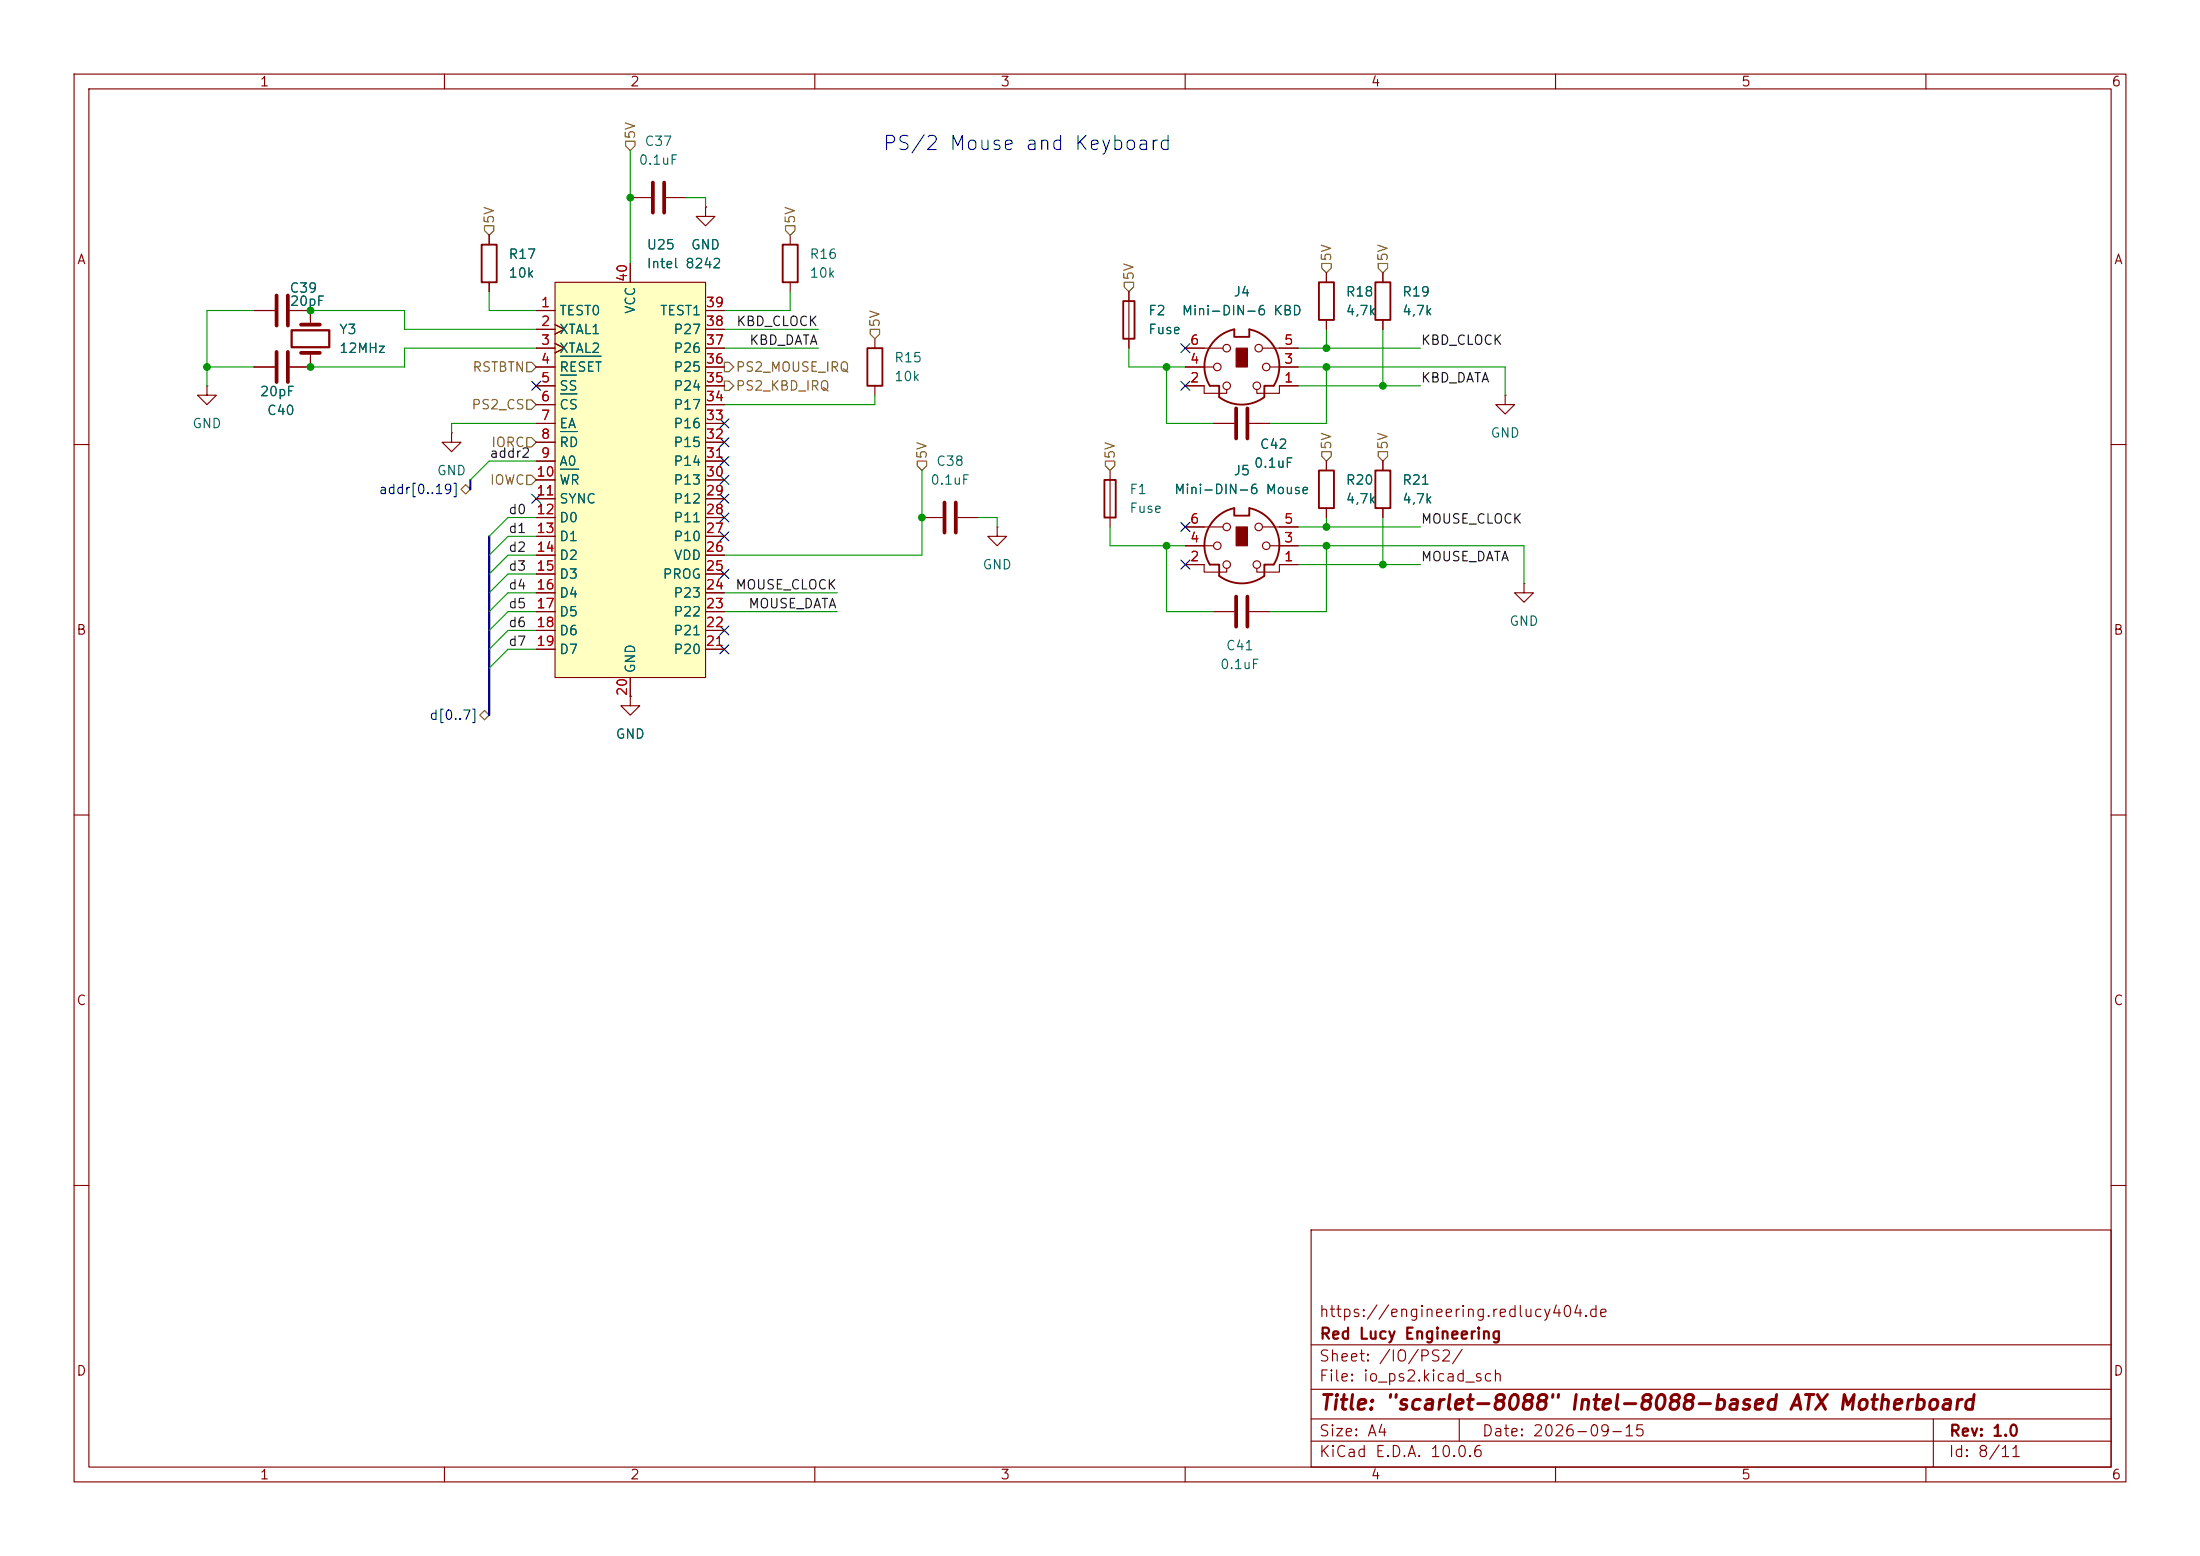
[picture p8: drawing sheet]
<svg xmlns="http://www.w3.org/2000/svg" width="297mm" height="210mm" viewBox="0 0 297 210" stroke-linecap="round" stroke-linejoin="round" font-family="sans-serif">
<g fill="none" stroke="#840000" stroke-width=".15">
<path d="M10 10h277v190h-277zM12 12h273v186h-273zM60 10v2M110 10v2M160 10v2M210 10v2M260 10v2M106.7 31.8v1.2M106.7 38.1v1.3M152.4 39.4v7.6M186.7 36.8v1.3M27.9 52.1v1.2h1.3l-1.3 1.3-1.2-1.3h1.2"/>
<path d="M27.9 52.1h.1M34.3 49.5h2.8M34.3 41.9h2.8M39.1 41.9h2.8v1.9M41.9 47.6v1.9h-2.8M61 58.4v1.3h1.2l-1.2 1.3-1.3-1.3h1.3M61 58.4h.1M160 52.1h2.6v1h3v-.5M160 49.5h3.8M160 47h5.1M163.8 57.2h2.8M168.7 57.2h2.7"/>
<path d="M170.4 47h4.9M171.4 49.5h3.9M175.3 52.1h-2.6v1h-3v-.5M186.7 43.2v1.3M203.2 53.3v1.3h1.3l-1.3 1.3-1.3-1.3h1.3M203.2 53.3h.1M10 60h2M124.5 69.9h2.8M129.3 69.9h2.8M134.6 71.1v1.3h1.3l-1.3 1.3-1.3-1.3h1.3M134.6 71.1h.1M149.9 63.5v7.6"/>
<path d="M160 76.2h2.6v1h3v-.5M160 73.7h3.8M160 71.1h5.1M170.4 71.1h4.9M171.4 73.7h3.9M175.3 76.2h-2.6v1h-3v-.5M179.1 62.2v1.3M179.1 68.6v1.3M186.7 62.2v1.3M186.7 68.6v1.3M205.7 78.7v1.3h1.3l-1.3 1.3-1.2-1.3h1.2M205.7 78.7h.1"/>
<path d="M285 60h2M163.8 82.6h2.8M168.7 82.6h2.7M10 110h2M285 110h2M10 160h2M177 166h108v32h-108zM285 160h2M60 198v2M110 198v2M160 198v2M177 194.5h108"/>
<path d="M177 191.5h108M177 187.5h108M177 181.5h108M197 191.5v3M210 198v2M260 198v2M261 191.5v6.5"/>
<circle cx="164.3" cy="49.5" r=".51"/>
<circle cx="165.6" cy="47" r=".51"/>
<circle cx="165.6" cy="52.1" r=".51"/>
<circle cx="169.7" cy="52.1" r=".51"/>
<circle cx="169.9" cy="47" r=".51"/>
<circle cx="170.9" cy="49.5" r=".51"/>
<circle cx="164.3" cy="73.7" r=".51"/>
<circle cx="165.6" cy="76.2" r=".51"/>
<circle cx="165.6" cy="71.1" r=".51"/>
<circle cx="169.7" cy="76.2" r=".51"/>
<circle cx="169.9" cy="71.1" r=".51"/>
<circle cx="170.9" cy="73.7" r=".51"/>
</g>
<path d="M105.7 33h2v5.1h-2zM185.7 38.1h2v5.1h-2zM151.6 40.6h1.6v5.1h-1.6zM164 46l.6-.6 .8-.5 1.2-.4v1h2.1v-1a5.1 5.1 0 0 1 3.3 7.6h-1.3v1.5a5.1 5.1 0 0 1-6.1 0v-1.5h-1.3a5.1 5.1 0 0 1 .7-6.1zM149.1 64.8h1.5v5.1h-1.5zM164 70.1l.6-.6 .8-.5 1.2-.4v1h2.1v-1a5.1 5.1 0 0 1 3.3 7.6h-1.3v1.5a5.1 5.1 0 0 1-6.1 0v-1.5h-1.3a5.1 5.1 0 0 1 .7-6.1zM178.1 63.5h2v5.1h-2zM185.7 63.5h2v5.1h-2z" fill="none" stroke="#840000" stroke-width=".25"/>
<g fill="#840000" stroke="#840000" stroke-width=".15">
<path d="M166.9 47h1.5v2.5h-1.5z"/>
<path d="M166.9 71.1h1.5v2.6h-1.5z"/>
</g>
<path d="M37.3 39.9v4M38.9 39.9v4M37.3 47.5v4.1M38.9 47.5v4.1M40.6 47.6h2.6M40.6 43.8h2.6M166.9 55.1v4.1M168.4 55.1v4.1M127.5 67.8v4.1M129 67.8v4.1M166.9 80.5v4.1M168.4 80.5v4.1" fill="none" stroke="#840000" stroke-width=".51"/>
<path d="M39.4 44.6h5v2.3h-5z" fill="none" stroke="#840000" stroke-width=".3"/>
<path d="M74.9 38.1h20.3v53.3h-20.3z" fill="#ffffc2"/>
<g fill="none" stroke="#840000" stroke-width=".15">
<path d="M66 31.8v1.2M66 38.1v1.3M74.9 38.1h20.3v53.3h-20.3zM85.1 35.6v2.5M85.1 26.7h2.8M89.9 26.7h2.8M95.2 27.9v1.3h1.3l-1.3 1.3-1.2-1.3h1.2M95.2 27.9h.1M152.4 39.4v1.2M179.1 36.8v1.3M186.7 36.8v1.3M34.3 41.9h2.8"/>
<path d="M34.3 49.5h2.8M39.1 41.9h2.8v1.3M41.9 48.3v1.2h-2.8M72.4 41.9h2.5M72.4 44.5h2.5M72.4 47h2.5M72.4 49.5h2.5M72.4 52.1h2.5M72.4 54.6h2.5M72.4 57.2h2.5M72.4 59.7h2.5M74.9 43.8l1.3 .7-1.3 .6"/>
<path d="M74.9 46.4l1.3 .6-1.3 .6M95.2 41.9h2.6M95.2 44.5h2.6M95.2 47h2.6M95.2 49.5h2.6M95.2 52.1h2.6M95.2 54.6h2.6M95.2 57.2h2.6M95.2 59.7h2.6M118.1 45.7v1.3M118.1 52.1v1.2M152.4 45.7v1.3"/>
<path d="M160 47h2.6M160 49.5h2.6M160 52.1h2.6M163.8 57.2h2.8M168.7 57.2h2.7M172.7 47h2.6M172.7 49.5h2.6M172.7 52.1h2.6M179.1 43.2v1.3M186.7 43.2v1.3M72.4 62.2h2.5M72.4 64.8h2.5"/>
<path d="M72.4 67.3h2.5M72.4 69.9h2.5M72.4 72.4h2.5M72.4 74.9h2.5M72.4 77.5h2.5M95.2 62.2h2.6M95.2 64.8h2.6M95.2 67.3h2.6M95.2 69.9h2.6M95.2 72.4h2.6M95.2 74.9h2.6M95.2 77.5h2.6"/>
<path d="M160 76.2h2.6M160 73.7h2.6M160 71.1h2.6M172.7 76.2h2.6M172.7 73.7h2.6M172.7 71.1h2.6M179.1 62.2v1.3M179.1 68.6v1.3M186.7 62.2v1.3M186.7 68.6v1.3M72.4 80h2.5M72.4 82.6h2.5"/>
<path d="M72.4 85.1h2.5M72.4 87.6h2.5M85.1 94v1.3h1.3l-1.3 1.2-1.3-1.2h1.3M85.1 94h.1M85.1 91.4v2.6M95.2 80h2.6M95.2 82.6h2.6M95.2 85.1h2.6M95.2 87.6h2.6"/>
</g>
<path d="M75.7 48.1h5.5M75.7 50.6h2.1M75.7 53.2h2.2M75.7 58.2h2.3M75.7 63.3h2.4" fill="none" stroke="#006464" stroke-width=".15"/>
<path d="M65 33h2.1v5.1h-2.1zM178.1 38.1h2v5.1h-2zM117.1 47h2v5.1h-2z" fill="none" stroke="#840000" stroke-width=".25"/>
<path d="M88.1 24.6v4.1M89.7 24.6v4.1" fill="none" stroke="#840000" stroke-width=".51"/>
<g fill="none" stroke="#725600" stroke-width=".15">
<path d="M84.5 19.1h1.2v.6l-.6 .6-.6-.6zM65.4 30.5h1.3v.6l-.7 .7-.6-.7zM106 30.5h1.3v.6l-.6 .7-.7-.7zM151.8 38.1h1.2v.6l-.6 .7-.6-.7zM178.4 35.6h1.3v.6l-.6 .6-.7-.6zM186.1 35.6h1.2v.6l-.6 .6-.6-.6zM71.1 54h.7l.6 .6-.6 .6h-.7zM71.1 48.9h.7l.6 .6-.6 .7h-.7zM71.1 59.1h.7l.6 .6-.6 .6h-.7zM97.8 51.4h.6l.7 .7-.7 .6h-.6zM97.8 48.9h.6l.7 .6-.7 .7h-.6zM117.5 44.5h1.2v.6l-.6 .6-.6-.6z"/>
<path d="M62.2 66l.7-.6 .6 .6-.6 .7zM71.1 64.1h.7l.6 .7-.6 .6h-.7zM123.8 62.2h1.3v.7l-.6 .6-.7-.6zM149.2 62.2h1.3v.7l-.6 .6-.7-.6zM178.4 61h1.3v.6l-.6 .6-.7-.6zM186.1 61h1.2v.6l-.6 .6-.6-.6zM64.8 96.5l.6-.6 .6 .6-.6 .7z"/>
</g>
<path d="M63.5 64.8v1.2M66 72.4v24.1" fill="none" stroke="#000084" stroke-width=".3"/>
<g fill="none" stroke="#009600" stroke-width=".15">
<path d="M66 39.4v2.5h6.4M85.1 20.3v15.3M92.7 26.7h2.5v1.2M106.7 39.4v2.5h-8.9M27.9 49.5h6.4M34.3 41.9h-6.4v10.2M41.9 41.9h12.7v2.6h17.8M72.4 47h-17.8v2.5h-12.7M72.4 57.2h-11.4v1.2M97.8 47h12.7M97.8 44.5h12.7M118.1 53.3v1.3h-20.3"/>
<path d="M152.4 47v2.5h7.6M157.5 49.5v7.7h6.3M175.3 49.5h27.9v3.8M175.3 47h16.5M175.3 52.1h16.5M179.1 44.5v2.5M179.1 49.5v7.7h-7.7M186.7 44.5v7.6M72.4 69.9h-3.8l-2.6 2.5M72.4 74.9h-3.8l-2.6 2.6M72.4 77.5h-3.8l-2.6 2.5M72.4 72.4h-3.8l-2.6 2.5"/>
<path d="M72.4 62.2h-6.4l-2.5 2.6M124.5 63.5v11.4h-26.7M132.1 69.9h2.5v1.2M149.9 71.1v2.6h10.1M157.5 73.7v8.9h6.3M175.3 71.1h16.5M175.3 76.2h16.5M175.3 73.7h30.4v5M179.1 69.9v1.2M179.1 73.7v8.9h-7.7M186.7 69.9v6.3M72.4 80h-3.8l-2.6 2.6"/>
<path d="M72.4 85.1h-3.8l-2.6 2.5M72.4 87.6h-3.8l-2.6 2.6M72.4 82.6h-3.8l-2.6 2.5M97.8 80h15.2M97.8 82.6h15.2"/>
</g>
<g fill="none" stroke="#000084" stroke-width=".15">
<path d="M71.8 51.5l1.2 1.2M73 51.5l-1.2 1.2M97.2 56.5l1.2 1.3M97.2 59.1l1.2 1.2M98.4 56.5l-1.2 1.3M98.4 59.1l-1.2 1.2M159.4 51.5l1.2 1.2M159.4 46.4l1.2 1.2M160.6 51.5l-1.2 1.2M160.6 46.4l-1.2 1.2M71.8 66.7l1.2 1.2M73 66.7l-1.2 1.2"/>
<path d="M97.2 69.2l1.2 1.3M97.2 71.8l1.2 1.2M97.2 61.6l1.2 1.2M97.2 66.7l1.2 1.2M97.2 64.2l1.2 1.2M97.2 76.9l1.2 1.2M98.4 69.2l-1.2 1.3M98.4 71.8l-1.2 1.2M98.4 61.6l-1.2 1.2M98.4 66.7l-1.2 1.2M98.4 64.2l-1.2 1.2M98.4 76.9l-1.2 1.2"/>
<path d="M159.4 75.6l1.2 1.2M159.4 70.5l1.2 1.2M160.6 75.6l-1.2 1.2M160.6 70.5l-1.2 1.2M97.2 87l1.2 1.2M97.2 84.5l1.2 1.2M98.4 87l-1.2 1.2M98.4 84.5l-1.2 1.2"/>
</g>
<g fill="#009600" stroke="#009600" stroke-width=".14">
<circle cx="157.5" cy="49.5" r=".46"/>
<circle cx="124.5" cy="69.9" r=".46"/>
<circle cx="157.5" cy="73.7" r=".46"/>
<circle cx="27.9" cy="49.5" r=".46"/>
<circle cx="41.9" cy="49.5" r=".46"/>
<circle cx="41.9" cy="41.9" r=".46"/>
<circle cx="186.7" cy="76.2" r=".46"/>
<circle cx="179.1" cy="73.7" r=".46"/>
<circle cx="179.1" cy="71.1" r=".46"/>
<circle cx="179.1" cy="49.5" r=".46"/>
<circle cx="186.7" cy="52.1" r=".46"/>
<circle cx="179.1" cy="47" r=".46"/>
<circle cx="85.1" cy="26.7" r=".46"/>
</g>
<text font-size="2" fill="#840000" x="178" y="190.8">Title: &quot;scarlet-8088&quot; Intel-8088-based ATX Motherboard</text>
<text font-size="1.9" fill="#0000c2" x="119" y="20.8">PS/2 Mouse and Keyboard</text>
<g font-size="1.5" fill="#840000">
<text x="178" y="178.1">https://engineering.redlucy404.de</text>
<text x="178" y="184.1">Sheet: /IO/PS2/</text>
<text x="178" y="181.1">Red Lucy Engineering</text>
<text x="178" y="186.8">File: io_ps2.kicad_sch</text>
<text x="178" y="197">KiCad E.D.A. 10.0.6</text>
<text x="178" y="194.2">Size: A4</text>
<text x="200" y="194.2">Date: 2026-09-15</text>
<text x="263" y="197">Id: 8/11</text>
<text x="263" y="194.2">Rev: 1.0</text>
</g>
<g font-size="1.3" fill="#840000">
<text x="35" y="12">1</text>
<text x="85" y="12">2</text>
<text x="135" y="12">3</text>
<text x="185" y="12">4</text>
<text x="235" y="12">5</text>
<text x="285" y="12">6</text>
<text x="10.3" y="36">A</text>
<text x="285.3" y="36">A</text>
<text x="10.2" y="86">B</text>
<text x="285.2" y="86">B</text>
<text x="10.2" y="136">C</text>
<text x="285.2" y="136">C</text>
<text x="10.2" y="186">D</text>
<text x="285.2" y="186">D</text>
<text x="35" y="200">1</text>
<text x="85" y="200">2</text>
<text x="135" y="200">3</text>
<text x="185" y="200">4</text>
<text x="235" y="200">5</text>
<text x="285" y="200">6</text>
</g>
<g font-size="1.3" fill="#725600">
<text x="86.1" y="18.9" transform="rotate(-90 86.1 18.9)">5V</text>
<text x="67" y="30.3" transform="rotate(-90 67 30.3)">5V</text>
<text x="107.6" y="30.3" transform="rotate(-90 107.6 30.3)">5V</text>
<text x="180" y="35.4" transform="rotate(-90 180 35.4)">5V</text>
<text x="187.7" y="35.4" transform="rotate(-90 187.7 35.4)">5V</text>
<text x="153.4" y="37.9" transform="rotate(-90 153.4 37.9)">5V</text>
<text x="119.1" y="44.3" transform="rotate(-90 119.1 44.3)">5V</text>
<text x="63.7" y="50.5">RSTBTN</text>
<text x="99.2" y="53">PS2_KBD_IRQ</text>
<text x="99.2" y="50.5">PS2_MOUSE_IRQ</text>
<text x="63.6" y="55.6">PS2_CS</text>
<text x="66" y="65.7">IOWC</text>
<text x="66.2" y="60.7">IORC</text>
<text x="125.4" y="62.1" transform="rotate(-90 125.4 62.1)">5V</text>
<text x="150.8" y="62.1" transform="rotate(-90 150.8 62.1)">5V</text>
<text x="180" y="60.8" transform="rotate(-90 180 60.8)">5V</text>
<text x="187.7" y="60.8" transform="rotate(-90 187.7 60.8)">5V</text>
</g>
<g font-size="1.3" fill="#006464">
<text x="86.1" y="22.6">0.1uF</text>
<text x="86.9" y="20">C37</text>
<text x="68.6" y="35.3">R17</text>
<text x="87.2" y="34">U25</text>
<text x="93.2" y="34">GND</text>
<text x="109.2" y="35.3">R16</text>
<text x="39" y="39.8">C39</text>
<text x="39" y="41.6">20pF</text>
<text x="68.6" y="37.8">10k</text>
<text x="87.2" y="36.5">Intel 8242</text>
<text x="109.2" y="37.8">10k</text>
<text x="166.4" y="40.3">J4</text>
<text x="181.6" y="40.3">R18</text>
<text x="189.2" y="40.3">R19</text>
<text x="45.7" y="45.4">Y3</text>
<text x="45.7" y="48">12MHz</text>
<text x="75.4" y="42.9">TEST0</text>
<text x="75.4" y="45.4">XTAL1</text>
<text x="75.4" y="48">XTAL2</text>
<text x="86.1" y="42.5" transform="rotate(-90 86.1 42.5)">VCC</text>
<text x="89" y="42.9">TEST1</text>
<text x="90.8" y="48">P26</text>
<text x="90.8" y="45.4">P27</text>
<text x="154.9" y="42.9">F2</text>
<text x="154.9" y="45.4">Fuse</text>
<text x="159.5" y="42.9">Mini-DIN-6 KBD</text>
<text x="181.6" y="42.9">4,7k</text>
<text x="189.2" y="42.9">4,7k</text>
<text x="35" y="53.8">20pF</text>
<text x="75.4" y="50.5">RESET</text>
<text x="75.4" y="53">SS</text>
<text x="90.8" y="53">P24</text>
<text x="90.8" y="50.5">P25</text>
<text x="120.6" y="49.2">R15</text>
<text x="120.6" y="51.8">10k</text>
<text x="25.9" y="58.1">GND</text>
<text x="36" y="56.3">C40</text>
<text x="75.4" y="55.6">CS</text>
<text x="75.4" y="58.1">EA</text>
<text x="90.8" y="58.1">P16</text>
<text x="90.8" y="55.6">P17</text>
<text x="201.1" y="59.4">GND</text>
<text x="58.9" y="64.5">GND</text>
<text x="75.4" y="60.7">RD</text>
<text x="75.4" y="63.2">A0</text>
<text x="75.4" y="65.7">WR</text>
<text x="90.8" y="65.7">P13</text>
<text x="90.8" y="63.2">P14</text>
<text x="90.8" y="60.7">P15</text>
<text x="125.5" y="65.7">0.1uF</text>
<text x="126.3" y="63.2">C38</text>
<text x="166.4" y="64.5">J5</text>
<text x="169.2" y="63.4">0.1uF</text>
<text x="170" y="60.9">C42</text>
<text x="181.6" y="65.7">R20</text>
<text x="189.2" y="65.7">R21</text>
<text x="75.4" y="68.3">SYNC</text>
<text x="75.4" y="70.8">D0</text>
<text x="90.8" y="70.8">P11</text>
<text x="90.8" y="68.3">P12</text>
<text x="152.4" y="67">F1</text>
<text x="152.4" y="69.5">Fuse</text>
<text x="158.4" y="67">Mini-DIN-6 Mouse</text>
<text x="181.6" y="68.3">4,7k</text>
<text x="189.2" y="68.3">4,7k</text>
<text x="75.4" y="73.4">D1</text>
<text x="75.4" y="75.9">D2</text>
<text x="90.8" y="73.4">P10</text>
<text x="90.9" y="75.9">VDD</text>
<text x="132.6" y="77.2">GND</text>
<text x="75.4" y="78.4">D3</text>
<text x="75.4" y="81">D4</text>
<text x="75.4" y="83.5">D5</text>
<text x="89.4" y="78.4">PROG</text>
<text x="90.8" y="83.5">P22</text>
<text x="90.8" y="81">P23</text>
<text x="75.4" y="86.1">D6</text>
<text x="75.4" y="88.6">D7</text>
<text x="90.8" y="88.6">P20</text>
<text x="90.8" y="86.1">P21</text>
<text x="165.4" y="88.1">C41</text>
<text x="203.7" y="84.8">GND</text>
<text x="86.1" y="91" transform="rotate(-90 86.1 91)">GND</text>
<text x="164.6" y="90.6">0.1uF</text>
<text x="83" y="100">GND</text>
</g>
<g font-size="1.3" fill="#a90000">
<text x="72.9" y="41.8">1</text>
<text x="85" y="38.2" transform="rotate(-90 85 38.2)">40</text>
<text x="95.2" y="41.8">39</text>
<text x="72.9" y="44.3">2</text>
<text x="72.9" y="46.9">3</text>
<text x="95.2" y="46.9">37</text>
<text x="95.2" y="44.3">38</text>
<text x="160.6" y="46.9">6</text>
<text x="173.3" y="46.9">5</text>
<text x="72.9" y="49.4">4</text>
<text x="72.9" y="51.9">5</text>
<text x="95.2" y="51.9">35</text>
<text x="95.2" y="49.4">36</text>
<text x="160.6" y="51.9">2</text>
<text x="160.6" y="49.4">4</text>
<text x="173.3" y="51.9">1</text>
<text x="173.3" y="49.4">3</text>
<text x="72.9" y="54.5">6</text>
<text x="72.9" y="57">7</text>
<text x="72.9" y="59.6">8</text>
<text x="95.2" y="59.6">32</text>
<text x="95.2" y="57">33</text>
<text x="95.2" y="54.5">34</text>
<text x="72.3" y="64.6">10</text>
<text x="72.9" y="62.1">9</text>
<text x="95.2" y="64.6">30</text>
<text x="95.2" y="62.1">31</text>
<text x="72.3" y="67.2">11</text>
<text x="72.3" y="69.7">12</text>
<text x="95.2" y="69.7">28</text>
<text x="95.2" y="67.2">29</text>
<text x="160.6" y="71">6</text>
<text x="173.3" y="71">5</text>
<text x="72.3" y="72.3">13</text>
<text x="72.3" y="74.8">14</text>
<text x="72.3" y="77.3">15</text>
<text x="95.2" y="77.3">25</text>
<text x="95.2" y="74.8">26</text>
<text x="95.2" y="72.3">27</text>
<text x="160.6" y="76.1">2</text>
<text x="160.6" y="73.5">4</text>
<text x="173.3" y="76.1">1</text>
<text x="173.3" y="73.5">3</text>
<text x="72.3" y="79.9">16</text>
<text x="72.3" y="82.4">17</text>
<text x="95.2" y="82.4">23</text>
<text x="95.2" y="79.9">24</text>
<text x="72.3" y="85">18</text>
<text x="72.3" y="87.5">19</text>
<text x="95.2" y="87.5">21</text>
<text x="95.2" y="85">22</text>
<text x="85" y="94" transform="rotate(-90 85 94)">20</text>
</g>
<g font-size="1.3" fill="#0f0f0f">
<text x="99.3" y="44.3">KBD_CLOCK</text>
<text x="101.1" y="46.9">KBD_DATA</text>
<text x="191.7" y="46.9">KBD_CLOCK</text>
<text x="191.7" y="51.9">KBD_DATA</text>
<text x="66" y="62.1">addr2</text>
<text x="68.6" y="69.7">d0</text>
<text x="191.7" y="71">MOUSE_CLOCK</text>
<text x="68.6" y="74.8">d2</text>
<text x="68.6" y="77.3">d3</text>
<text x="68.6" y="72.3">d1</text>
<text x="191.7" y="76.1">MOUSE_DATA</text>
<text x="68.6" y="82.4">d5</text>
<text x="68.6" y="79.9">d4</text>
<text x="99.2" y="79.9">MOUSE_CLOCK</text>
<text x="100.9" y="82.4">MOUSE_DATA</text>
<text x="68.6" y="85">d6</text>
<text x="68.6" y="87.5">d7</text>
</g>
<g font-size="1.3" fill="#000084">
<text x="51" y="67">addr[0..19]</text>
<text x="57.9" y="97.5">d[0..7]</text>
</g>
</svg>
